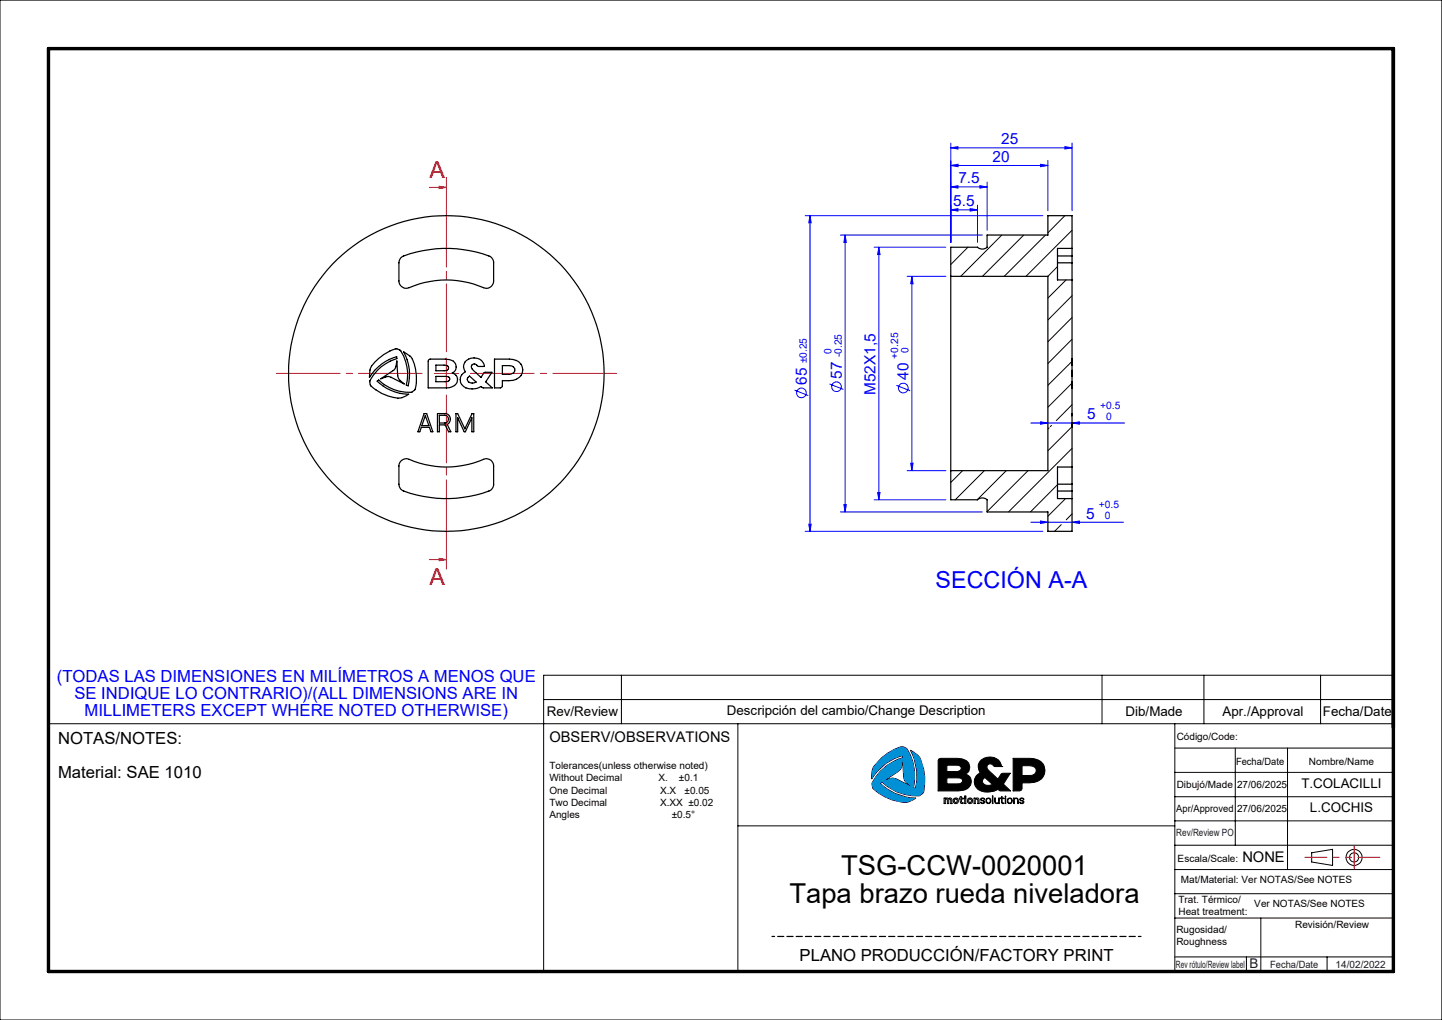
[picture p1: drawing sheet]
<svg xmlns="http://www.w3.org/2000/svg" width="297mm" height="210mm" viewBox="0 0 297 210" stroke-linecap="round" stroke-linejoin="round" font-family="sans-serif">
<path d="M88.4 38.6h3.5M90.4 38.3l1.5 .3-1.5 .2zM88.4 115.2h3.5M90.4 115l1.5 .2-1.5 .3z" fill="none" stroke="#f00" stroke-width=".21"/>
<g fill="none" stroke="#000" stroke-width=".21">
<path d="M0 0h297v210h-297zM128 139v10M227 139v10M248 139v10M272 139v10M287 139h-175v61M112 144h175M152 149v51M181.6 156a8.6 8.6 0 0 1 4.3-2.3l.7 .3a9.7 9.7 0 0 1 1.5 8.2l.4 .1a10.8 10.8 0 0 0-1-7.9 4.7 4.7 0 0 1 2 1.8 10.1 10.1 0 0 1 .6 7.1l-.6 .5a9.7 9.7 0 0 1-7.8-2.8l-.4 .3a10.8 10.8 0 0 0 7.4 3 4.3 4.3 0 0 1-2.5 .9 9.6 9.6 0 0 1-6.5-3.1l-.1-.7a9.5 9.5 0 0 1 6.3-5.4v-.4a10.4 10.4 0 0 0-6.4 4.8 4.2 4.2 0 0 1 .5-2.6zM185.9 156.6l.2 3.4 .2 .7 1.3 1.2-3.1-1.6-.6-.1-1.8 .5 2.9-1.9 .5-.5zM193.3 156.3l.4-.2h3.5a2.09 2.09 0 0 1 2.5 1.9l-.1 .7-.8 .7a1.68 1.68 0 0 1 1.3 1.7 1.68 1.68 0 0 1-1.5 1.6l-1.2 .1h-4.2zM195 157.5l2.4 .1a.58 .58 0 0 1 .6 .4 .58 .58 0 0 1-.3 .6l-.7 .2h-2z"/>
<path d="M202.1 156.5a2.71 2.71 0 0 1 3.9 .5l.3 .8h-1.5a.8 .8 0 0 0-.8-.5 .8 .8 0 0 0-.7 .6 2.07 2.07 0 0 0 1 1.4l1.2 1.1 .8-1.1 1.8-.1-1.4 2.2 1.4 1.4h-2l-.5-.3a3.5 3.5 0 0 1-4.6-.4 1.98 1.98 0 0 1 .9-3 1.94 1.94 0 0 1 .2-2.6zM206.3 157.8h.1M208.7 156.1h3.5a2.6 2.6 0 0 1 2.9 3.2 2.82 2.82 0 0 1-3.1 1.9h-1.5l-.1 1.5-.4 .1h-1.3zM210.5 157.6a2.82 2.82 0 0 1 2.8 .5 1.05 1.05 0 0 1-.1 1.2 1.05 1.05 0 0 1-1.1 .4h-1.6zM242 149v51M242 159h45M242 154h45M254.4 154v20M265.2 154v25M287 149h-277v51M152 170h90M194.5 164.3l1.5 .1 .1 1h-.3v-.7l-.2-.2-.2 .1v.8h-.3v-.8l-.2-.1-.2 .2v.7h-.2z"/>
<path d="M195 160.2h2.7l.5 .3v.4a.86 .86 0 0 1-1 .5h-2.2zM196.6 164.6l.2-.1 .3 .1v.5l-.3 .1-.2-.1zM197.8 164h.2v.3h.4v.2h-.4v.5a.22 .22 0 0 0 .1 .2 .22 .22 0 0 0 .3 0v.2a.63 .63 0 0 1-.6-.2 .63 .63 0 0 1 0-.7h-.2v-.2h.2zM198.7 164.3h.2v1.1h-.2zM198.7 163.9h.2v.2h-.2zM199.6 164.6l.2-.1 .2 .1v.5l-.2 .1-.2-.1zM200.6 164.3l.9 .1 .1 .2v.8h-.2v-.7l-.3-.2-.2 .3v.6h-.3zM202.5 160.4l.3-.3 1.6 1.4a1.33 1.33 0 0 1-2.1-.6zM202.6 165a.42 .42 0 0 1-.5-.2 .42 .42 0 0 1 0-.4l.5-.1 .2 .3h-.1a.28 .28 0 0 0-.3-.2 .28 .28 0 0 0-.3 .3l.6 .2a.43 .43 0 0 1-.2 .6 .43 .43 0 0 1-.6-.3l.5 .1h.2v-.3M203.3 164.5l.3-.1 .3 .1 .1 .3-.2 .5-.5-.1zM204.4 163.9h.1v1.5h-.1zM204.9 164.3h.1v.6a.36 .36 0 0 0 .3 .4 .36 .36 0 0 0 .4-.4v-.6h.1v1.1l-.1-.1-.3 .1-.4-.1z"/>
<path d="M206.3 164h.1v.3h.4l-.4 .1v.6a.23 .23 0 0 0 .1 .3 .23 .23 0 0 0 .3 0 .28 .28 0 0 1-.4 .1 .28 .28 0 0 1-.1-.4v-.6h-.3l.3-.1zM207 163.9l.2 .2zM207 164.3h.2v1.1h-.2zM207.7 164.5l.3-.1 .3 .1 .1 .3-.2 .5-.5-.1-.1-.3zM208.8 164.3l.1 .2a.48 .48 0 0 1 .8 .1v.8h-.1v-.6a.36 .36 0 0 0-.3-.4 .36 .36 0 0 0-.4 .4v.6h-.1zM210.1 164.4a.47 .47 0 0 1 .4-.1 .47 .47 0 0 1 .4 .3h-.1a.28 .28 0 0 0-.3-.2 .28 .28 0 0 0-.3 .3h.1a.43 .43 0 0 1 .5 .2 .43 .43 0 0 1 0 .5h-.5l-.3-.2 .3 .1h.4l.1-.2-.2-.1a.46 .46 0 0 1-.5-.6zM242 164h45M242 169h45M242 174h45M242 179h45M270.2 175.6l4.3-.7v3.3l-4.3-.7zM242 184h45"/>
<path d="M242 189h45M242 197h45M256.7 197v3M259.7 189v11M273.3 197v3"/>
<circle cx="196.9" cy="164.9" r=".57"/>
<circle cx="199.8" cy="164.9" r=".57"/>
<circle cx="203.6" cy="164.9" r=".56"/>
<circle cx="208" cy="164.9" r=".57"/>
<circle cx="278.9" cy="176.5" r="1.66"/>
<circle cx="278.9" cy="176.5" r=".94"/>
</g>
<path d="M159 192.8h76" fill="none" stroke="#000" stroke-width=".25" stroke-dasharray="1.3 .6" stroke-dashoffset=".7"/>
<path d="M10 10h277v190h-277z" fill="none" stroke="#000" stroke-width=".7"/>
<path d="M268.7 176.5h15.5" fill="none" stroke="#f00" stroke-width=".21" stroke-dasharray="6.3 1.3 1.3 1.3 1.3 1.3" stroke-dashoffset="1.8"/>
<path d="M278.9 174.2v4.6" fill="none" stroke="#f00" stroke-width=".21" stroke-dasharray="6.3 1.3 1.3 1.3 1.3 1.3"/>
<path d="M90.4 38.3l1.5 .3-1.5 .2zM90.4 115l1.5 .2-1.5 .3z" fill="#f00"/>
<path d="M195 160.2h2.7l.5 .3 .1 .4-.3 .3-.5 .2h-2.5zM195 157.5l2.4 .1 .5 .2 .1 .5-.3 .4-.4 .1h-2.3zM193.3 156.3l-.1 6.5h4.4a2.08 2.08 0 0 0 2.4-2.3l-.4-.8-.8-.3a1.68 1.68 0 0 0 .9-1.9 1.68 1.68 0 0 0-1.7-1.3l-4.4-.1zM202.5 160.3l.3-.2 1.6 1.4-.7 .2-.9-.1-.5-.7zM202 156.6l-.5 .9 .1 1.1a.37 .37 0 0 1 .2 .4 .37 .37 0 0 1-.3 .3l-.7 1-.1 .8 .2 .9 .6 .6 .4 .2a4.1 4.1 0 0 0 3.7-.3l.4 .3h2.1l-1.4-1.4 1.4-2.2h-1.8l-.8 1.2-2.1-2-.1-.6 .1-.4 .4-.1 .6 .1 .4 .4h1.5v-.1a2.6 2.6 0 0 0-4.3-1.1zM210.5 157.6h1.8l.7 .3 .4 .5-.1 .7-.4 .4-.5 .2h-1.9zM208.7 156.1v6.7l1.6-.1 .2-.3v-1.2h1.5a2.75 2.75 0 0 0 3.2-2.4v-.8l-.3-.7a3.1 3.1 0 0 0-2.7-1.2z" fill-rule="evenodd" fill="#000"/>
<path d="M181.6 156l-1.6 1.8a4.1 4.1 0 0 0-.5 2.6 10.5 10.5 0 0 1 6.4-4.8v.4a9.6 9.6 0 0 0-6.3 5.4 1.5 1.5 0 0 0 1.1 1.6 8.6 8.6 0 0 0 6.3 2.1l1.7-.8a10.7 10.7 0 0 1-7.4-3l.4-.3a9.8 9.8 0 0 0 7.8 2.8l.6-.5a9.5 9.5 0 0 0-1-7.7l-1.6-1.2a10.7 10.7 0 0 1 1 7.9l-.4-.1a9.7 9.7 0 0 0-1.5-8.2 1.71 1.71 0 0 0-2.1 .2l-1.1 .5zM185.9 156.6l.3 3.9 .2 .4 1.2 1-3.3-1.7h-.7l-1.5 .5 3.2-2.1 .4-.6z" fill-rule="evenodd" fill="#0090d6"/>
<g fill="none" stroke="#00f" stroke-width=".21">
<path d="M195.8 34.1l1.5-.3v.5zM195.8 38.5l1.5-.3v.5zM195.8 30.4l1.5-.2v.5zM195.8 29.4v20.5M195.8 34.1h20M195.8 38.5h7.5M195.8 30.4h25M201.8 38.2l1.5 .3-1.5 .2zM203.3 37.5v9.9M214.3 33.8l1.5 .3-1.5 .2zM215.8 33v10.4M219.3 30.2l1.5 .2-1.5 .3z"/>
<path d="M220.8 29.4v14M165.8 44.4h49M166.8 44.4l.3 1.5h-.5zM166.8 44.4v65M173.1 48.4h29.2M174.1 48.4v57M174.1 48.4l.2 1.5h-.5zM180 50.9h14.8M181 50.9v52M181 50.9l.3 1.5h-.5zM186.8 56.9h8M187.8 56.9v40"/>
<path d="M187.8 56.9l.3 1.5h-.5zM195.8 43.2l1.5-.2v.5zM195.8 43.2h5.5M199.8 43l1.5 .2-1.5 .3zM201.3 42.2v7.7M170.9 79l2.8 1.2M184.6 79.3l2.9 1.2M163.7 80.3l2.8 1.1M186.8 96.9h8M187.6 95.4h.5l-.3 1.5zM212.3 87.1h19.3M214.3 86.8l1.5 .3-1.5 .2z"/>
<path d="M220.8 87.1l1.5-.3v.5zM165.8 109.4h49M166.6 107.9h.5l-.3 1.5zM173.1 105.4h29.2M173.8 103.9h.5l-.2 1.5zM180 102.9h14.8M180.8 101.4h.5l-.3 1.5zM212.3 107.5h19.1M214.3 107.3l1.5 .2-1.5 .3zM220.8 107.5l1.5-.2v.5z"/>
<circle cx="172.3" cy="79.6" r="1"/>
<circle cx="186" cy="79.9" r=".99"/>
<circle cx="165.1" cy="80.9" r="1"/>
</g>
<path d="M86.9 76.9h-30M91.9 71.9v-30M96.9 76.9h30M91.9 81.9v30" fill="none" stroke="#f00" stroke-width=".21" stroke-dasharray="15.2 1.3 1.3 1.3" stroke-dashoffset="2.1"/>
<path d="M89.4 76.9h5M91.9 74.4v5" fill="none" stroke="#f00" stroke-width=".21"/>
<path d="M91.9 36.6v80.6" fill="none" stroke="#f00" stroke-width=".21" stroke-dasharray="6.3 1.3 1.3 1.3 1.3 1.3" stroke-dashoffset="1"/>
<g fill="#00f">
<path d="M199.8 43l1.5 .2-1.5 .3zM195.8 43.2l1.5-.2v.5z"/>
<path d="M195.8 34.1l1.5-.3v.5zM214.3 33.8l1.5 .3-1.5 .2zM195.8 38.5l1.5-.3v.5zM201.8 38.2l1.5 .3-1.5 .2z"/>
<path d="M166.8 44.4l.3 1.5h-.5zM166.6 107.9h.5l-.3 1.5z"/>
<path d="M187.8 56.9l.3 1.5h-.5zM187.6 95.4h.5l-.3 1.5zM181 50.9l.3 1.5h-.5zM180.8 101.4h.5l-.3 1.5zM174.1 48.4l.2 1.5h-.5zM173.8 103.9h.5l-.2 1.5z"/>
<path d="M214.3 107.3l1.5 .2-1.5 .3zM220.8 107.5l1.5-.2v.5z"/>
<path d="M195.8 30.4l1.5-.2v.5zM219.3 30.2l1.5 .2-1.5 .3z"/>
<path d="M214.3 86.8l1.5 .3-1.5 .2zM220.8 87.1l1.5-.3v.5z"/>
</g>
<g fill="none" stroke="#000" stroke-width=".25">
<path d="M82.6 53a21.9 21.9 0 0 1 11.4-1.8 17 17 0 0 1 7.2 1.8l.5 .9v3.9a1.47 1.47 0 0 1-2.1 1.4 19.4 19.4 0 0 0-15.6 .1 1.53 1.53 0 0 1-1.8-1.5v-3.7v-.5zM195.8 56.9v40M195.8 56.9h20v40h-20M217.8 52.7h3M217.8 54.1h3M220.8 51.1v-6.7h-5v4h-12.5v2.5a1.45 1.45 0 0 1-2 0h-5.5v6M220.8 51.1v1.6M220.8 52.7v1.4M220.8 51.1h-3v6.5h3M220.8 54.1v19.8M77.2 74.6a8.2 8.2 0 0 1 4.5-2.8l.6 .3a8.6 8.6 0 0 1 1.4 7.2l.4 .1a9.5 9.5 0 0 0-1-6.9 3.6 3.6 0 0 1 2.2 2.5 8 8 0 0 1 .1 5.3l-.5 .4a8.4 8.4 0 0 1-6.9-2.5l-.3 .3a9.6 9.6 0 0 0 6.5 2.7 3.4 3.4 0 0 1-3.3 .6 8.4 8.4 0 0 1-4.6-2.6l-.1-.6a8.6 8.6 0 0 1 5.5-4.8v-.4a9.5 9.5 0 0 0-5.6 4.3 3.6 3.6 0 0 1 1.1-3.1zM81.7 74.3l.2 3.1a2.13 2.13 0 0 0 1.4 1.6l-3.4-1.5-1.5 .5 2.6-1.7a1.99 1.99 0 0 0 .7-2z"/>
<path d="M88.3 74.1l.3-.2h3.1a2.13 2.13 0 0 1 2.2 1.3 1.33 1.33 0 0 1-.8 1.6 1.48 1.48 0 0 1 1.1 1.5 1.48 1.48 0 0 1-1.2 1.4l-1.1 .2h-3.7zM89.8 77.5h2a.74 .74 0 0 1 .8 .3l-.1 .5-.4 .3h-2.3zM89.8 75.2h2.1l.5 .3v.4a.75 .75 0 0 1-.9 .4h-1.7zM96 74.3a2.25 2.25 0 0 1 3.8 1.1h-1.4a.7 .7 0 0 0-1.1-.3 .7 .7 0 0 0 .2 1.2l1.6 1.4 .8-1h1.4l-1.3 1.9 1.4 1.3h-1.8l-.5-.3a2.98 2.98 0 0 1-4.2-.8 1.78 1.78 0 0 1 .9-2.3 1.63 1.63 0 0 1 .2-2.2zM96.5 77.6l.2-.2 1.4 1.3a1.16 1.16 0 0 1-1.9-.6zM99.8 75.4v.1M101.8 73.9h3.1a2.27 2.27 0 0 1 2.2 .9 2.27 2.27 0 0 1 .3 2.3 2.68 2.68 0 0 1-2.6 1.3h-1.3l-.1 1.3-.4 .2h-1.2zM103.5 75.3h1.4a.92 .92 0 0 1 .9 .3 .92 .92 0 0 1 .1 1 2.43 2.43 0 0 1-2.4 .5zM220.7 74.4h.1M220.7 79.4h.1M220.7 76.8h.1M220.7 77.3h.1"/>
<path d="M220.8 73.9v.5M220.8 79.4v.5M220.8 76.3v.5M220.8 76.8v.5M220.8 74.4v.8M220.8 78.6v.8M220.8 73.9v1.3M220.8 77.3v2.6M220.8 75.2v2.3M220.8 79.9v5.3M82.7 94.8l.3-.2a1.35 1.35 0 0 1 1.3 0 19.4 19.4 0 0 0 15.6-.1 1.48 1.48 0 0 1 1.8 1.4v3.8a1.49 1.49 0 0 1-1 1.4 24.9 24.9 0 0 1-17.9-.2l-.4-.3-.2-.9v-4.1zM87.3 85.2h.6l1.2 3.7h-.3l-.4-.9h-1.6l-.3 .9h-.4z"/>
<path d="M87.6 85.6l.7 2h-1.4zM90.1 85.2h1.5a1.17 1.17 0 0 1 1.1 .9 1.17 1.17 0 0 1-.6 1.3l.8 1.5h-.5l-.7-1.4h-1.2v1.4h-.4zM90.5 85.5h1a.79 .79 0 0 1 .9 .8 .79 .79 0 0 1-.9 .8h-1zM93.9 85.2h.4l1.4 3.1 1.5-3.1h.4v3.7h-.4v-2.9l-1.4 2.9h-.2l-1.3-2.9v2.9h-.4zM195.8 96.9v6h5.5a1.45 1.45 0 0 1 2 0v2.5h12.5v4h5v-6.8M217.8 99.7h3M220.7 87.4h.1M220.8 85.2v.3M220.8 87.1v.3M220.8 99.7v1.4M220.8 85.2v2.7M220.8 96.2h-3v6.4h3"/>
<path d="M220.8 87.4v12.3M217.8 101.1h3M220.8 101.1v1.5"/>
<circle cx="91.9" cy="76.9" r="32.5"/>
</g>
<g fill="none" stroke="#000" stroke-width=".21">
<path d="M199.4 50.9l-3.6 3.6M206.3 48.4l-8.4 8.5M210.9 48.4l-8.5 8.5M215.3 48.4l-8.5 8.5M217.8 54.9l-2 2M219.3 44.4l-3.5 3.5M219.6 57.6l-3.8 3.8M220.8 47.4l-9.5 9.5M220.7 74.5l-4.9 4.8M220.7 78.9l-4.9 4.9M220.8 60.9l-5 5M220.8 65.4l-5 5"/>
<path d="M220.8 69.8l-5 5.1M198.3 96.9l-2.5 2.4M202.7 96.9l-6 6M207.3 96.9l-6 6M211.7 96.9l-8.4 8.4M216.1 88.1l-.3 .2M216.6 87.6l-.3 .2M217.8 99.8l-5.6 5.6M220.6 88.1l-4.8 4.7M220.8 92.3l-13.1 13.1M220.8 83.3l-3.2 3.3M218.6 108l-1.4 1.4"/>
<path d="M219.5 102.6l-3.7 3.7M220.8 105.8l-1.2 1.2"/>
</g>
<g font-size="5.6">
<text x="162.6" y="185.8">Tapa brazo rueda niveladora</text>
<text x="173.2" y="180.2">TSG-CCW-0020001</text>
</g>
<g font-size="4.8" fill="#f00">
<text x="88.4" y="36.6">A</text>
<text x="88.4" y="120.4">A</text>
</g>
<text font-size="4.8" fill="#00f" x="192.7" y="121.1">SECCIÓN A-A</text>
<g font-size="3.4" fill="#00f">
<text x="11.7" y="140.4">(TODAS LAS DIMENSIONES EN MILÍMETROS A MENOS QUE</text>
<text x="15.3" y="143.9">SE INDIQUE LO CONTRARIO)/(ALL DIMENSIONS ARE IN</text>
<text x="17.4" y="147.4">MILLIMETERS EXCEPT WHERE NOTED OTHERWISE)</text>
</g>
<g font-size="3.4">
<text x="12" y="153.1">NOTAS/NOTES:</text>
<text x="12" y="160.1">Material: SAE 1010</text>
<text x="164.7" y="197.9">PLANO PRODUCCIÓN/FACTORY PRINT</text>
</g>
<g font-size="3.2" fill="#00f">
<text x="206.2" y="29.7">25</text>
<text x="204.4" y="33.3">20</text>
<text x="197.4" y="37.8">7.5</text>
<text x="196.3" y="42.5">5.5</text>
<text x="173.4" y="78" transform="rotate(-90 173.4 78)">57</text>
<text x="166.1" y="79.2" transform="rotate(-90 166.1 79.2)">65</text>
<text x="180.3" y="81.4" transform="rotate(-90 180.3 81.4)">M52X1,5</text>
<text x="187.1" y="78.2" transform="rotate(-90 187.1 78.2)">40</text>
<text x="223.9" y="86.4">5</text>
<text x="223.7" y="106.8">5</text>
</g>
<g font-size="3">
<text x="113.2" y="152.7">OBSERV/OBSERVATIONS</text>
<text x="255.9" y="177.4">NONE</text>
</g>
<g font-size="2.7">
<text x="112.6" y="147.5">Rev/Review</text>
<text x="149.7" y="147.3">Descripción del cambio/Change Description</text>
<text x="231.8" y="147.3">Dib/Made</text>
<text x="251.8" y="147.3">Apr./Approval</text>
<text x="272.5" y="147.4">Fecha/Date</text>
<text x="268" y="162.3">T.COLACILLI</text>
<text x="269.8" y="167.1">L.COCHIS</text>
</g>
<text font-size="2.7" fill="#191924" x="257.3" y="199.4">B</text>
<g font-size="2.1" fill="#00f">
<text x="166.2" y="74.8" transform="rotate(-90 166.2 74.8)">±0.25</text>
<text x="171.3" y="72.9" transform="rotate(-90 171.3 72.9)">0</text>
<text x="173.4" y="73.6" transform="rotate(-90 173.4 73.6)">-0.25</text>
<text x="185" y="73.8" transform="rotate(-90 185 73.8)">+0.25</text>
<text x="187.1" y="72.6" transform="rotate(-90 187.1 72.6)">0</text>
<text x="226.6" y="84.3">+0.5</text>
<text x="227.8" y="86.4">0</text>
<text x="226.3" y="104.7">+0.5</text>
<text x="227.6" y="106.8">0</text>
</g>
<g font-size="2.1">
<text x="242.4" y="152.3">Código/Code:</text>
<text x="113.2" y="158.4">Tolerances(unless otherwise noted)</text>
<text x="113.2" y="160.9">Without Decimal</text>
<text x="135.6" y="160.9">X.</text>
<text x="139.8" y="160.9">±0.1</text>
<text x="254.6" y="157.4">Fecha/Date</text>
<text x="269.6" y="157.5">Nombre/Name</text>
<text x="113.2" y="163.4">One Decimal</text>
<text x="113.2" y="165.9">Two Decimal</text>
<text x="136" y="165.9">X.XX ±0.02</text>
<text x="136" y="163.4">X.X</text>
<text x="141" y="163.4">±0.05</text>
<text x="242.3" y="167.1">Apr/Approved</text>
<text x="242.4" y="162.3">Dibujó/Made</text>
<text x="254.8" y="162.3">27/06/2025</text>
<text x="254.8" y="167.1">27/06/2025</text>
<text x="113.2" y="168.4">Angles</text>
<text x="138.4" y="168.4">±0.5°</text>
<text x="242.6" y="177.5">Escala/Scale:</text>
<text x="242.7" y="185.9">Trat. Térmico/</text>
<text x="243.2" y="181.7">Mat/Material: Ver NOTAS/See NOTES</text>
<text x="242.7" y="188.4">Heat treatment:</text>
<text x="258.3" y="186.7">Ver NOTAS/See NOTES</text>
<text x="266.8" y="191.1">Revisión/Review</text>
<text x="242.3" y="192">Rugosidad/</text>
<text x="242.3" y="194.5">Roughness</text>
</g>
<g font-size="2.1" fill="#191924">
<text x="242.3" y="172.1">Rev/Review PO</text>
<text x="242.2" y="199.2">Rev rótulo/Review label</text>
<text x="261.6" y="199.3">Fecha/Date</text>
<text x="275.1" y="199.3">14/02/2022</text>
</g>
</svg>
